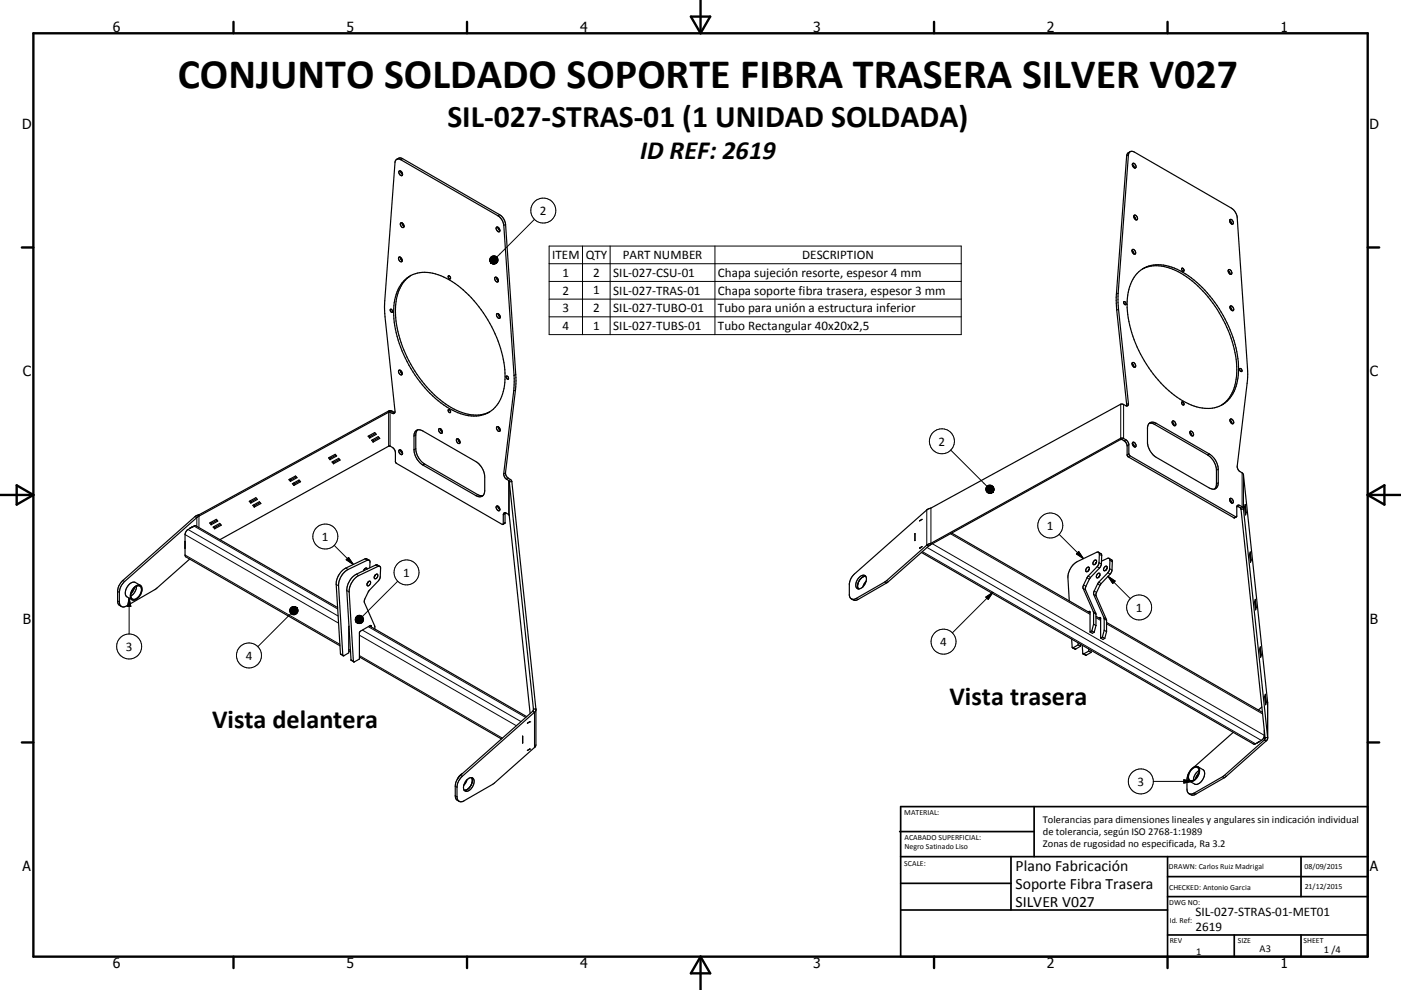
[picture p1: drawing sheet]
<svg xmlns="http://www.w3.org/2000/svg" width="420mm" height="297mm" viewBox="0 0 420 297" stroke-linecap="round" stroke-linejoin="round" font-family="sans-serif">
<g fill="none" stroke="#000" stroke-width=".36">
<path d="M118.9 47.8l.9-.4 .9 .2 29.1 16.8a4 4 0 0 1 1.8 2.9l3.1 47-.2 2.7-3 24.8a2.29 2.29 0 0 0 1.7 2.2l.3 .5M119.6 51.4a.85 .85 0 0 1 1 .3 .85 .85 0 0 1 0 1 .94 .94 0 0 1-1-1.3zM120.1 51.3l.6 1.1M338.8 45.5l-.7 .4-.3 .9-3.1 42.4 .1 3.8 3 28.8M339.5 49.3l.4 .4 .2 .7M339.5 49.4a.5 .5 0 0 1 .6-.5 .5 .5 0 0 1 .4 .6 .46 .46 0 0 1 .2 .6 .46 .46 0 0 1-.6 .3M339.5 49.4l.6 1M119.5 77.2a.81 .81 0 0 1 .9 .4 .81 .81 0 0 1 0 .9 1 1 0 0 1-.9-1.3zM120 77.2l.2 .6 .4 .4M120.1 66.9a.76 .76 0 0 1 .9 .4 .76 .76 0 0 1-.2 1 1.1 1.1 0 0 1-.7-1.4zM120.5 66.9l.6 1M148.8 68.2a.76 .76 0 0 1 .9 .4 .76 .76 0 0 1-.2 .9 1.11 1.11 0 0 1-.7-1.3z"/>
<path d="M149.3 68.2l.2 .6 .4 .4M339.4 75.2l.5 .5 .1 .5M339.4 74.9a.82 .82 0 0 1 .9 .4 .82 .82 0 0 1 0 1 1.01 1.01 0 0 1-.9-1.4zM339.9 64.9l.5 .5 .1 .5M339.9 64.9a.45 .45 0 0 1 .4-.4 .45 .45 0 0 1 .5 .4 .55 .55 0 0 1 .3 .6 .55 .55 0 0 1-.6 .4M339.9 64.9l.6 1M368.6 66.2l.6 1M368.6 66.2a.52 .52 0 0 1 .6-.4 .52 .52 0 0 1 .5 .6 .47 .47 0 0 1 .1 .6 .47 .47 0 0 1-.6 .2M117.1 92.8a.57 .57 0 0 1 .5 .3 .57 .57 0 0 1 0 .6l-.5-.4zM121 84.3a9.6 9.6 0 0 1 11.2-1.6 33.9 33.9 0 0 1 16.7 18.6 24.9 24.9 0 0 1 1.5 17.7 8.8 8.8 0 0 1-11.5 5.4 29.6 29.6 0 0 1-15.7-13.8 31.2 31.2 0 0 1-4.9-20.7 11.3 11.3 0 0 1 2.7-5.6zM123.2 82.7a11.9 11.9 0 0 0-4.7 10.6 36.6 36.6 0 0 0 17.6 29.4 11.6 11.6 0 0 0 10.7 .9M134.4 82.8a.46 .46 0 0 1 .6 .3 .46 .46 0 0 1-.2 .5l-.4-.3z"/>
<path d="M148.4 83.3a.77 .77 0 0 1 .9 .4 .77 .77 0 0 1-.2 .9 1.1 1.1 0 0 1-.7-1.3zM148.8 83.2l.2 .5 .4 .5M148.9 94.2a.76 .76 0 0 1 .9 .4 .76 .76 0 0 1-.2 .9 1.07 1.07 0 0 1-.7-1.3zM149.4 94.1l.6 1.1M337 90.5a.47 .47 0 0 1 .5 .3 .47 .47 0 0 1-.2 .6l-.4-.5zM340.9 82a9.6 9.6 0 0 1 11.2-1.6 34.1 34.1 0 0 1 17.1 19.7 23.5 23.5 0 0 1 .8 17.4 8.8 8.8 0 0 1-11.2 4.6 30 30 0 0 1-16.3-14.8 30.7 30.7 0 0 1-4.2-19.6 11.6 11.6 0 0 1 2.6-5.7zM342.6 80.7a11.9 11.9 0 0 1 11.5 1.3 37.1 37.1 0 0 1 16.7 29 12.1 12.1 0 0 1-4.6 10.6M354.3 80.6a.48 .48 0 0 1 .6 .2 .48 .48 0 0 1-.1 .6l-.4-.2zM368.2 81.2l.5 .5 .1 .5M368.4 80.9a.82 .82 0 0 1 .8 .5 .82 .82 0 0 1-.3 .9 1 1 0 0 1-.5-1.4zM368.7 92.1l.7 1.1M368.8 91.9a.77 .77 0 0 1 .9 .4 .77 .77 0 0 1-.2 .9 1.07 1.07 0 0 1-.7-1.3z"/>
<path d="M119.5 111.1a.77 .77 0 0 1 .9 .4 .77 .77 0 0 1-.2 1 1.09 1.09 0 0 1-.7-1.4zM120 111.1l.2 .7 .4 .3M151.8 112.9a.48 .48 0 0 1 .6 .2 .48 .48 0 0 1-.3 .6l-.3-.3zM339.4 109.1l.5 .5 .1 .5M339.4 109.1a.45 .45 0 0 1 .4-.4 .45 .45 0 0 1 .5 .4 .54 .54 0 0 1 .3 .7 .54 .54 0 0 1-.6 .3M339.4 109.1l.6 1M371.7 110.6a.48 .48 0 0 1 .6 .3 .48 .48 0 0 1-.3 .6l-.4-.5zM98.5 137.4l2-1.1 .4 .5-2 1.1zM98.8 137.2l.2 .3M99 137.5l-.1 .4M99.6 138.6l1.9-1.1 .5 .5-2 1.1zM99.9 138.4l.2 .3"/>
<path d="M100.1 138.7l-.1 .4M100.7 136.6l-1.7 .9M101.8 137.8l-1.7 .9M110.4 130.9l2-1.1 .4 .5-2 1.1zM110.7 130.7l.2 .3M110.9 131l-.1 .4M111.4 132.1l2-1.1 .5 .5-2 1.1zM111.7 131.9l.3 .3M112 132.2l-.1 .4M112.6 130.1l-1.7 .9M113.6 131.3l-1.6 .9M116.5 123.7l.5-.1 .9 .5 .5-.4"/>
<path d="M116.5 123.7l-56.9 31.1M116.6 123.2l-.1 .5M116.6 123.2h.7l1.1 .6M116.6 123.2l-56.9 31.2M118.4 123.7l-3.1-31.6 3.1-43.3a1.05 1.05 0 0 1 .6-1 1.05 1.05 0 0 1 1.2 .1l29.1 16.8a4 4 0 0 1 1.7 2.9l3.2 47-.2 2.7-3 24.8a2.14 2.14 0 0 0 1.5 2.1l.2 .4M119.6 135.1a.77 .77 0 0 1 1 .3 .77 .77 0 0 1-.3 1 1.09 1.09 0 0 1-.7-1.3zM120.1 135l.2 .7 .4 .3M124.6 129.4a1.7 1.7 0 0 1 2.2-.1l15.9 9.2a5.9 5.9 0 0 1 2.6 4.6v4.1a1.62 1.62 0 0 1-.7 1.7 1.62 1.62 0 0 1-1.9-.2l-15.9-9.2a5.8 5.8 0 0 1-2.7-4.6v-4.4zM125.2 129l-.5 1.2v4.4a5.8 5.8 0 0 0 2.6 4.6l15.9 9.2 1.6 .3M131.6 128.7a.77 .77 0 0 1 .9 .4 .77 .77 0 0 1-.2 .9 1.09 1.09 0 0 1-.7-1.3zM132 128.6l.6 1.1M134.4 122.9a.47 .47 0 0 1 .6 .3 .47 .47 0 0 1-.2 .6l-.4-.4z"/>
<path d="M136.9 131.7a.84 .84 0 0 1 .9 .4 .84 .84 0 0 1-.1 1 1.02 1.02 0 0 1-.8-1.4zM137.4 131.7l.1 .5 .4 .5M148.9 128.1a.76 .76 0 0 1 .9 .4 .76 .76 0 0 1-.2 .9 1.11 1.11 0 0 1-.7-1.3zM149.4 128l.1 .6 .5 .5M335.9 131.9h.4l.7 .4 .8 .9 .1 3.4 .4 .5 31.6 18.2 .8-.3M335.9 131.9l-56.9 31.5M336 131.5h.7l.9 .5 .7 .8 .1 3.3 .4 .7 31.7 18.3 .3-.3 .1-3M336 131.5l-.1 .4M336 131.5l-56.9 31.5M339.5 133l.4 .4 .2 .7M339.5 133.1a.44 .44 0 0 1 .4-.5 .44 .44 0 0 1 .5 .5 .54 .54 0 0 1 .2 .6 .54 .54 0 0 1-.5 .4M339.5 133.1l.6 1"/>
<path d="M344.5 127.1a1.7 1.7 0 0 1 2.2-.1l15.9 9.2a5.8 5.8 0 0 1 2.6 4.6v4.1a1.63 1.63 0 0 1-.7 1.7 1.63 1.63 0 0 1-1.9-.2l-15.9-9.2a6.1 6.1 0 0 1-2.7-4.2v-4.8zM344.6 127l1.3 .2 16.2 9.3a5.8 5.8 0 0 1 2.6 4.6v4.7l-.5 .9M351.4 126.7l.5 .5 .1 .5M351.5 126.4a.76 .76 0 0 1 .9 .4 .76 .76 0 0 1-.2 .9 1.1 1.1 0 0 1-.7-1.3zM354.3 120.6a.47 .47 0 0 1 .6 .3 .47 .47 0 0 1-.3 .6l-.3-.5zM356.7 129.7l.4 .4 .2 .6M356.9 129.4a.87 .87 0 0 1 .8 .4 .87 .87 0 0 1-.1 1 .94 .94 0 0 1-.7-1.4zM368.7 126.1l.5 .5 .2 .5M368.8 125.8a.77 .77 0 0 1 .9 .4 .77 .77 0 0 1-.2 1 1.1 1.1 0 0 1-.7-1.4zM56.9 158.5h.1M57.6 158.1l-.7 .4M58.5 155l-21.7 19.1a4.6 4.6 0 0 0-1.5 3.3v3.5l.4 .6 .7 .4"/>
<path d="M58.5 155l.5 .3M59 155.3l-21.6 19.2a4.8 4.8 0 0 0-1.6 3.2v3.2l.1 .5 .5 .5M59.6 154.8l-.6 .5M59.7 154.4l-.1 .4M59.7 154.4l-1.2 .6M62.9 156.9l1.9-1.1 .5 .5-2 1.1zM63.2 156.7l.2 .3M63.4 157l-.1 .4M63.9 158.1l2-1.1 .4 .6-1.9 1zM64.2 157.9l.2 .3M64.4 158.2v.4M65.1 156.1l-1.7 .9"/>
<path d="M66.1 157.3l-1.7 .9M74.7 150.4l2-1.1 .5 .5-2 1.1zM75.1 150.2l.2 .3M75.3 150.5l-.1 .4M75.8 151.6l2-1.1 .4 .6-2 1zM76.1 151.4l.2 .3M76.3 151.7l-.1 .4M76.9 149.6l-1.6 .9M78 150.8l-1.7 .9M86.6 143.9l2-1.1 .5 .5-2 1.1zM86.9 143.7l.3 .3M87.2 144l-.1 .4"/>
<path d="M87.7 145.1l1.9-1.1 .5 .5-2 1.1zM88 144.9l.2 .3M88.2 145.2l-.1 .4M88.8 143.1l-1.6 .9M89.9 144.3l-1.7 .9M148.8 151.9a.76 .76 0 0 1 .9 .4 .76 .76 0 0 1-.2 .9 1.12 1.12 0 0 1-.7-1.3zM149.3 151.8l.6 1.1M150.8 157.3h-.3l-31.7-18.3-.3-.4-.1-3.5-.6-.7-1-.6-50.9 28.1M151.4 153.8l1.1 .5 .2 .5 6.2 59.3M151.4 153.8l-.5 .5-.1 3M151.5 153.8l-.1 3.1-.6 .4M152.7 144.6l7.2 68.1"/>
<path d="M153.5 144.5l-.8 .1M153.5 144.5l7.2 68.2M276.4 155.8l-.7 .4M276.4 155.8h.1M285.3 159.9l41.5 24M368.6 149.9l.6 1M368.7 149.6l.1-.1a.87 .87 0 0 1 .8 .5 .87 .87 0 0 1-.1 1 1.04 1.04 0 0 1-.8-1.4zM370.9 151.8l1 .6 .2 .4M370.9 151.8l.3-.3 .5 .1 .9 .6 .2 .5M372.1 152.8l7.2 68.5M372.8 152.7l7.2 68.6h-.7M372.8 152.7l-.7 .1"/>
<path d="M373.2 151.9l.2 2.6zM373.3 151.3l.2 2.7zM373.4 154.3h.1M373.5 153.7h.1M40.2 176.3a1.29 1.29 0 0 1 1.1-.8 1.29 1.29 0 0 1 1.2 .8 3.3 3.3 0 0 1-2.7 3.7 2.11 2.11 0 0 1-.1-3.2zM40.3 176.3l-1 1.7M40.3 176.3a1.1 1.1 0 0 1 1.2-.6 1.1 1.1 0 0 1 .9 .9 2.81 2.81 0 0 1-2.6 3.2 2.3 2.3 0 0 1 .5-3.5zM40.9 175.9a3.5 3.5 0 0 1-1.7 2.9M42.1 175.6l-1.5-.9a2.84 2.84 0 0 0-3 3l.3 1.2 1.7 1M55.5 162.4h.1M55.5 164.4v.1M56.9 167.7l-10.2 9-8.8 5.1-.8 .3-.7-.2"/>
<path d="M109.2 171.1l-.1 .1M109.4 170.6l-.2 .5M110.1 170.7a.52 .52 0 0 0-.6-.3 .52 .52 0 0 0-.4 .6M110.4 174.6l-.3 .5M110.5 174.5a.45 .45 0 0 1 .7 .1 .45 .45 0 0 1-.2 .6 .51 .51 0 0 1-.4 .5 .51 .51 0 0 1-.6-.3zM110.7 168.1l-.7-.5-.6 .1-5.7 2.7a5.7 5.7 0 0 0-2.9 4.9l1.3 20.8 .8 .6M110.9 170.3v-1.8l-.4-.5-6.1 2.8a5.7 5.7 0 0 0-2.9 5l1.4 21M112.5 172.5a.47 .47 0 0 1 .7-.2 .47 .47 0 0 1 0 .8l-.4 .5a.43 .43 0 0 1-.6-.1 .43 .43 0 0 1 .1-.6zM112.5 172.5l-.3 .5M113.8 169.9h-.5l-5.7 2.8a5.8 5.8 0 0 0-2.9 4.9l1.3 21M113.8 169.9l.3 .4-.2 3.3-3.4 3.8-1.3 3 3.1 7.4 .1 .9M113.9 169.9l-1.1-.5-6 2.9a5.8 5.8 0 0 0-2.8 4.9l1.2 20.8 .9 .6"/>
<path d="M255.2 179.7l-.6-1.1v-3.5a4.9 4.9 0 0 1 1.6-2.9l21.9-19.4 1-.4 56.9-31.1h.7l.7 .4a.55 .55 0 0 0 .7 0 .55 .55 0 0 0 .2-.7l-3.1-30.2 3.1-44.3a1.07 1.07 0 0 1 .6-1 1.07 1.07 0 0 1 1.2 .1l29.1 16.8a3.9 3.9 0 0 1 1.7 2.9l3.2 47-3.2 27.6a2.23 2.23 0 0 0 1.7 2.1l.2 .5 7.2 68.2v10.8l-.4 .8M257.2 176.5l.1 .2M257.7 173.1a1.14 1.14 0 0 1 1.5-.5 1.14 1.14 0 0 1 .5 1.6 2.62 2.62 0 0 1-2.7 2.4 2.44 2.44 0 0 1 .7-3.5zM258.6 173.2a3.2 3.2 0 0 0-1.4 3.3M259.3 172.9h.2M259.3 172.9l-.7 .3M259.7 174.4l-1 1.7M274.3 160.1h.1M274.3 160.1v.1M274.3 160.1v2.1M275.7 164.4h.1M276.3 165.7l99.5 57.5 .6-.1 2.3-1.4 .4-.9v-1.7"/>
<path d="M276.4 164h.1M276.4 164l-.7 .4M277.8 163.6l-12.2 10.8-9.1 5.3-.6 .1-.7-.1M277.8 163.6l.6 .3M278.4 163.9l-12.3 10.8-8.8 5.1-1.1 .3-1-.4M279 163.4l-.6 .5M279.1 163l-.1 .4M279.1 163l-1.3 .6M325.8 170.4a.47 .47 0 0 1 .8-.2 .47 .47 0 0 1-.1 .8 .53 .53 0 0 1-.8 .5 .53 .53 0 0 1 0-.9zM326.6 170.8l-.4 .5M328.1 168.2a.5 .5 0 0 1 .8 .1 .5 .5 0 0 1-.4 .7 .46 .46 0 0 1-.6 .4 .46 .46 0 0 1-.2-.7zM328.7 168.6l-.3 .6"/>
<path d="M329.3 165.7h-.5l-5.8 2.8a5.7 5.7 0 0 0-2.8 4.9l.4 6.9M329.3 165.7l.3 .4-.2 3.1-.5 .8-2.8 3-1.4 3.2 3.1 7.5 .1 3.6M329.3 165.7l.9 .5 .1 .5-.1 2.7-.6 1a12.1 12.1 0 0 0-4 5.5l-.1 1.1 3.1 7.1v3.6M329.8 172.6l-.4 .6M329.8 172.6a.48 .48 0 0 0-.4-.7 .48 .48 0 0 0-.5 .5 .48 .48 0 0 0-.2 .7 .48 .48 0 0 0 .7 .1M331.9 170.5a.48 .48 0 0 0-.3-.7 .48 .48 0 0 0-.6 .5 .47 .47 0 0 0-.2 .6 .47 .47 0 0 0 .6 .3l.2-.1M331.9 170.5l-.3 .5M331.9 170.5l-.3 .6M332.5 167.5l.3 .4-.3 3.4-3.3 3.7-1.3 3 3.1 7.4v3.7M332.5 167.5l-2.3 .9M332.5 167.5l.9 .5 .1 .3-.2 3.2-.5 .7-2.9 3.2-1.3 3 3.1 7.5 .1 3.6M374.7 166.1l.2 2.6z"/>
<path d="M374.9 165.6l.1 2.6zM374.9 168.5h.1M375 168h.1M376.4 179.8l.2 2.6zM101.2 182.3l-42.4-24.5h-.7l-1.9 1.2-.6 .7-.1 6.8 .3 .6 46.1 26.6M104.6 195.3l.5 .3M104.6 187.8v8.1l-1.7 .9M107.8 197.1l42.6 24.6M110.8 187.8l47.1 27.2M111.3 188.1v-.4h-.3l-3.2 2v8l-1.8 .9M321.3 191.8l.2 2.5M323.2 193.5l-1.7 .8"/>
<path d="M323.2 193.5l.7 .4M323.2 192.9v.6M323.9 193.9l-1.5 .9-.9-.5M323.9 193.3v.6M324.5 193.6l.2 2.6M326.3 183.6l.3-.2 .2 .3v5.9M326.4 195.3l-1.7 .9M326.4 195.3l.7 .4M326.4 194.7v.6M326.8 189.6l.7 .4 .5-.3M327.1 195.7l-1.5 .9-.9-.4M327.1 195.1v.6"/>
<path d="M327.3 189.3l-.5 .3M327.3 189.3l.7 .4M327.9 187.3l-.6 2M327.9 187.3l.7 .4M328.6 184.9l1.4 .8M328.6 187.7l-.6 2M329.4 185.4l.4-.1 .2 .1v6M330 191.4l.7 .4 .5-.3M330.5 191.1l-.5 .3M330.5 191.1l.7 .4M331 189.1l-.5 2M331 189.1l.8 .4"/>
<path d="M331.8 186.7l46.7 27M331.8 189.5l-.6 2M376.2 180.3l.2 2.7zM376.4 182.7h.1M376.5 182.2h.1M377.7 194.6l.2 2.6zM377.9 194.1l.2 2.6zM377.9 197h.1M378 196.4h.1M158.1 216.9l.7-.4zM158.8 216.5v.1M159.7 213.4l-21.9 19.4a4.5 4.5 0 0 0-1.3 3.1l.1 3.4 .3 .7 .7 .4"/>
<path d="M159.7 213.4l.5 .3M159.9 212.7l-.2 .7M160.2 213.7l-21.6 19.2a4.7 4.7 0 0 0-1.6 3.3v3.1l.6 1.1M160.7 212.7v10.7l-.3 .7-12.4 11-9.1 5.3-.8 .1-.5-.1M160.7 213l-.5 .7M160.7 212.7h-.8M369.7 219.7l-11.7 10.4M378.3 212.1l-1 .9M379.2 208.8l.2 2.6zM379.4 208.3l.2 2.6zM379.4 211.2h.1M379.6 210.7h-.1"/>
<path d="M138.7 232.1l-1 .8-.6 .9M139.2 237.1l.4-.1zM140 233.9l-1 1.7M141.4 233.3a1.59 1.59 0 0 1 .3 2.6 1.7 1.7 0 0 1-2.6 1.1l-.1-1.4M141.4 233.3a2.91 2.91 0 0 0-2.4 2.3M141.4 233.3a3.1 3.1 0 0 1-1.7 3.8M156.7 220.9v2zM158.1 225.1l.7-.4zM158.1 225.1v.1M356.4 231.9l-.5 1.7v3.1l.1 .9 .5 .5M357.4 230.7a1.17 1.17 0 0 1 1.7-.4 1.17 1.17 0 0 1 .3 1.7 2.31 2.31 0 0 1-2.8 2.1 2.68 2.68 0 0 1 .8-3.4zM357.5 230.4a1.21 1.21 0 0 1 1.6-.4 1.21 1.21 0 0 1 .5 1.6 2.86 2.86 0 0 1-2.9 2.8 2.56 2.56 0 0 1 .5-3.7z"/>
<path d="M359.1 230l1.5 .9a2.59 2.59 0 0 1-.5 3.6 1.73 1.73 0 0 1-1.9 .7l-1.6-.8M359.4 231.9l-1 1.7M359.5 231.2a3.4 3.4 0 0 0-1.7 2.9M376.9 222.8v.1M376.9 222.8l.1 .1M377.7 222.4l-.8 .5M377.7 222.4v.1M379.1 222l-12.3 10.8-9.1 5.3h-1.2M379.1 222l.5 .3M379.3 221.3l-.2 .7M379.6 222.3l-12.3 10.9-9.1 5.2-.7 .2-1-.5"/>
</g>
<g fill="none" stroke="#000" stroke-width=".3">
<path d="M120.7 47.6l-.5 .3M338.3 46.5l-.5 .3M149.8 64.4l-.5 .3M151.6 67.3l-.6 .3M160.2 65.8l-11.2 11.3M164.6 73.8h123.6v26.6h-123.6zM164.6 79.1h123.6M174.6 73.8v26.6M182.9 73.8v26.6M214.3 73.8v26.6M164.6 84.4h123.6M164.6 89.7h123.6"/>
<path d="M164.6 95.1h123.6M335.2 88l-.5 .3M335.3 92.7l-.5 .3M154.5 117l-.5 .3M154.6 112.3l-.5 .3M116.5 123.7v10.2M117.5 123.3l-.5 .3v10.2M118.1 123.7l-.6 .3M124.7 130.5l-.6 .3M124.7 134.6l-.6 .3M127.3 139.2l-.5 .3M285 135l10.9 10.9"/>
<path d="M336 121.3v10.2M336.9 121.3v10.3l-.6 .3M337.6 132l-.6 .3M338.3 121l-.5 .3M338.4 133.5l-.5 .3M338.4 136.1l-.5 .4M338.8 136.8l-.5 .3M346.7 127l-.6 .3M362.6 136.2l-.5 .3M56.4 158.9l45 25.9M58.1 157.8l43.2 24.9M59 155.3v2.6"/>
<path d="M59.6 154.8v3.5M143.2 148.4l-.5 .3M151.4 154.2l-.5 .3M151.4 156.8l-.5 .3M151.5 141.8l-.5 .3M152.4 143.5l-.5 .3M152.7 144.6v10.2M153 143.8l-.5 .4v10.1M277.8 153v10.6M279.1 152.4v10.6M365.2 140.8l-.5 .3M365.2 144.9l-.5 .3"/>
<path d="M370.4 155l-.5 .3M371.7 151.6l-.5 .4M372.4 141.9v10.2l-.5 .3M372.8 142.5v10.2M35.3 177.4l.5 .3M36.8 174.1l.6 .4M38.7 179.5v10.7M38.7 179.5l.5 2.4h-1zM55.5 160.4l46 26.5M55.5 166.5l46.4 26.8M100.2 163.6l5.7 5.7M100.8 175.3l.7 .5"/>
<path d="M103.7 170.4l.7 .4M103.8 167.9l.7-.7 1.4 2.1zM104 177.2l.7 .4M106.8 172.3l.8 .4M109.4 167.7l.7 .4M112.6 169.5l.7 .4M119.2 174.4l-10.6 10.6M256.7 179.5l.6 .3M265.3 174.6l.5 .3M265.8 174.2l.6 .3M276.5 165.5l99.9 57.6M277.9 164.2l100.3 57.9"/>
<path d="M279.5 163.1l99.6 57.5M284.9 160.1l41.9 24.2M295.6 179.1l2.1-1.4-1.4 2.1zM297.7 177.7l-12.2 12.2M317.5 160.3l7.3 7.3M323.4 165.5l1.4 2.1-2.1-1.4zM324.7 176.6l.8 .4M324.9 175.5l.7 .4M325.9 173.4l.7 .4M326.2 172.8l.8 .4M327.9 178.4l.7 .4M328 177.3l.8 .4"/>
<path d="M328.9 170l.7 .4M329.1 175.2l.7 .4M329.4 174.7l.7 .4M329.5 168.8l.7 .4M329.6 166.3l.7 .4M332.1 171.8l.7 .4M332.2 172.9l6.7 6.7M332.2 172.9l2.1 1.4-.7 .7zM332.7 170.6l.7 .4M332.8 168.1l.7 .4M35.3 180.3l.5 .3M87.2 184.1l-9.9 9.9"/>
<path d="M102.1 196.1l.7 .4M104.6 188.7l.1 .1M104.6 194.8l.5 .3M105.2 198l.7 .4M107.8 190.6l47 27.1M107.8 196.7l42.8 24.7M108.6 189l47.6 27.5M110.4 188l47.2 27.2M111 187.7l.3 .2M321.8 194.3l.7 .4M325 196.1l.7 .5M326.4 183.5l.4 .2"/>
<path d="M327.8 183.5l.7 .4M327.9 183.9l.7 .4M328.6 185.3l1.4 .8M329.6 185.3l.4 .2M331 185.4l.7 .4M331 185.7l.8 .4M331.8 187.2l46.7 27M159.9 212.7v.3M160.2 213.7v10.6M379.1 219.3v2.7M380 210.7v10.6M136.5 235.9l.5 .3"/>
<path d="M136.5 238.7l.5 .3M138.1 232.6l.5 .3M345.8 234.4h11.6M354.9 233.9l2.5 .5-2.5 .5zM358 238l.5 .3M366.5 233l.6 .3M367.1 232.6l.5 .3"/>
<circle cx="162.9" cy="63.2" r="3.8"/>
<circle cx="282.4" cy="132.4" r="3.7"/>
<circle cx="314.9" cy="157.7" r="3.7"/>
<circle cx="97.5" cy="161" r="3.7"/>
<circle cx="121.9" cy="171.7" r="3.7"/>
<circle cx="38.7" cy="193.9" r="3.8"/>
<circle cx="74.6" cy="196.6" r="3.8"/>
<circle cx="282.9" cy="192.5" r="3.7"/>
<circle cx="341.5" cy="182.2" r="3.7"/>
<circle cx="342" cy="234.4" r="3.8"/>
</g>
<g fill="#000">
<circle cx="57.6" cy="158.1" r=".18"/>
<circle cx="275.7" cy="164.4" r=".18"/>
<circle cx="158.8" cy="216.6" r=".18"/>
<circle cx="158.8" cy="224.7" r=".18"/>
</g>
<g fill="none" stroke="#000" stroke-width=".71">
<path d="M10 10h400v277h-400zM70 6.6v3.4M140 6.6v3.4M207.1 5h5.8l-2.9 5zM210 0v10M280 6.6v3.4M350 6.6v3.4M6.6 74.2h3.4M410 74.2h3.5M0 148.5h10M5 145.6l5 2.9-5 2.9zM410 148.5h10.1"/>
<path d="M410 148.5l5.1-2.9v5.8zM6.6 222.7h3.4M410 222.7h3.5M70 287v3.4M140 287v3.4M210 287v10M210 287l2.9 5h-5.8zM280 287v3.4M350 287v3.4"/>
</g>
<g fill="none" stroke="#000" stroke-width=".51">
<path d="M269.7 249.5h40.3M270 242h140v45h-140zM270 257h140M303.1 257v16M310 242v15M350 257v30M390.1 257v12M270 265h33.1M270 273h80M350 269h60M350 263h60M350 280.5h60"/>
<path d="M370 280.5v6.5M390.1 280.5v6.5"/>
</g>
<g fill="#000" stroke="#000" stroke-width=".3">
<path d="M147.2 78.9l.4 .3zM147.2 78.9l.7 .3zM147.2 78.9l1 .3zM147.2 78.9l1.3 .3zM147.2 78.9l1.5 .2zM147.2 78.9h1.7l-.2 .2zM147.2 78.9l1.9-.2-.2 .2zM147.2 78.9l2-.4-.1 .2zM147.2 78.9l2.1-.7-.1 .3zM147.2 78.9l2.1-.9v.2zM147.2 78.9l2.1-1.2v.3zM147.2 78.9l2-1.5 .1 .3z"/>
<path d="M147.2 78.9l1.9-1.7 .1 .2zM148.9 77l.2 .2-1.9 1.7zM148.6 76.9l.3 .1-1.7 1.9zM148.4 76.8l.2 .1-1.4 2zM148.1 76.7l.3 .1-1.2 2.1zM147.8 76.8l.3-.1-.9 2.2zM147.6 76.8h.2l-.6 2.1zM147.4 77l.2-.2-.4 2.1zM147.2 77.1l.2-.1-.2 1.9zM147.2 77.1v1.8l-.2-1.5zM147 77.4l.2 1.5-.3-1.3zM146.9 77.6l.3 1.3z"/>
<path d="M146.8 77.9l.4 1zM146.8 78.2l.4 .7zM146.9 78.4l.3 .5zM147 78.7l.2 .2zM297.9 147.2l-.2 .5zM298 146.9l-.3 .8zM298 146.7l-.3 1zM298 146.4l-.3 1.3zM297.9 146.2l-.2 1.5zM297.7 145.9l.2 .3-.2 1.5zM297.5 145.8l.2 .1v1.8zM297.3 145.6l.2 .2 .2 1.9z"/>
<path d="M297 145.5l.3 .1 .4 2.1zM296.8 145.5h.2l.7 2.2zM296.5 145.5h.3l.9 2.2zM296.2 145.6l.3-.1 1.2 2.2zM296 145.8l.2-.2 1.5 2.1zM295.8 146l.2-.2 1.7 1.9zM295.8 146l1.9 1.7-2-1.5zM295.7 146.2l2 1.5-2.1-1.2zM295.6 146.5l2.1 1.2-2.2-1zM295.5 146.7l2.2 1-2.1-.7zM295.6 147l2.1 .7-2.1-.4zM295.6 147.3l2.1 .4-1.9-.2z"/>
<path d="M295.8 147.5l1.9 .2h-1.8zM295.9 147.7h1.8l-1.5 .2zM296.2 147.9l1.5-.2zM296.4 148l1.3-.3zM296.7 148l1-.3zM297 148l.7-.3zM297.2 147.9l.5-.2zM297.4 147.8l.3-.1zM103.8 167.9l.7-.7 1.4 2.1zM295.6 179.1l2.1-1.4-1.4 2.1zM323.4 165.5l1.4 2.1-2.1-1.4zM332.2 172.9l2.1 1.4-.7 .7z"/>
<path d="M38.7 179.5l.5 2.4h-1zM88.5 182l.5 .3zM88.2 182l.8 .3zM88 181.9l1 .4zM87.7 182l1.3 .3zM87.5 182.1l.2-.1 1.3 .3zM87.3 182.3l.2-.2 1.5 .2zM87.3 182.3h1.7l-1.9 .2zM87.1 182.5l1.9-.2-2.1 .4zM86.9 182.7l2.1-.4-2.2 .7zM86.8 183l2.2-.7-2.2 .9zM86.8 183.2l2.2-.9-2.1 1.2z"/>
<path d="M86.9 183.5l2.1-1.2-2 1.5zM87 183.8l2-1.5-1.9 1.7zM87.1 184l1.9-1.7-1.7 1.9zM89 182.3l-1.5 2-.2-.1zM89 182.3l-1.2 2.1-.3-.1zM89 182.3l-1 2.2-.2-.1zM89 182.3l-.7 2.1-.3 .1zM89 182.3l-.4 2.1h-.3zM89 182.3l-.2 1.9-.2 .2zM89 182.3v1.7l-.2 .2zM89 182.3l.2 1.5-.2 .2zM89 182.3l.3 1.3-.1 .2z"/>
<path d="M89 182.3l.3 1.3zM89 182.3l.3 1zM89 182.3l.3 .7zM89 182.3l.3 .5zM89 182.3l.1 .2zM106.9 186.7l.4 .3zM106.9 186.7l.7 .4zM106.9 186.7l1 .4zM106.9 186.7l1.2 .3zM106.9 186.7l1.5 .2zM106.9 186.7l1.7 .1-.2 .1zM106.9 186.7l1.9-.1-.2 .2z"/>
<path d="M106.9 186.7l2-.4-.1 .3zM106.9 186.7l2.1-.6-.1 .2zM106.9 186.7l2.1-.9v.3zM106.9 186.7l2.1-1.1v.2zM106.9 186.7l2-1.4 .1 .3zM106.9 186.7l1.8-1.6 .2 .2zM108.5 184.9l.2 .2-1.8 1.6zM108.3 184.7l.2 .2-1.6 1.8zM108.1 184.6l.2 .1-1.4 2zM107.8 184.6h.3l-1.2 2.1zM107.5 184.6h.3l-.9 2.1zM107.3 184.7l.2-.1-.6 2.1z"/>
<path d="M107 184.8l.3-.1-.4 2zM107 184.8l-.1 1.9-.1-1.7zM106.8 185l.1 1.7-.2-1.5zM106.7 185.2l.2 1.5zM106.6 185.5l.3 1.2zM106.5 185.7l.4 1zM106.5 186l.4 .7zM106.6 186.3l.3 .4zM106.7 186.5l.2 .2zM354.9 233.9l2.5 .5-2.5 .5z"/>
</g>
<text font-size="12.6" x="53.3" y="26.3">CONJUNTO SOLDADO SOPORTE FIBRA TRASERA SILVER V027</text>
<text font-size="9.4" x="134.2" y="38.1">SIL-027-STRAS-01 (1 UNIDAD SOLDADA)</text>
<g font-size="7.9">
<text x="191.9" y="47.6">ID REF: 2619</text>
<text x="284.6" y="211.6">Vista trasera</text>
<text x="63.6" y="218.5">Vista delantera</text>
</g>
<g font-size="4.7">
<text x="304.5" y="261.2">Plano Fabricación</text>
<text x="304.5" y="266.6">Soporte Fibra Trasera</text>
<text x="304.5" y="272">SILVER V027</text>
</g>
<g font-size="4.2">
<text x="33.9" y="9.6">6</text>
<text x="103.9" y="9.6">5</text>
<text x="173.9" y="9.6">4</text>
<text x="243.8" y="9.6">3</text>
<text x="313.9" y="9.6">2</text>
<text x="383.9" y="9.6">1</text>
<text x="6.7" y="38.7">D</text>
<text x="410.5" y="38.7">D</text>
<text x="6.9" y="112.9">C</text>
<text x="410.7" y="112.9">C</text>
<text x="6.9" y="187.1">B</text>
<text x="410.7" y="187.1">B</text>
<text x="6.8" y="261.4">A</text>
<text x="410.7" y="261.4">A</text>
<text x="33.9" y="290.4">6</text>
<text x="103.9" y="290.4">5</text>
<text x="173.9" y="290.4">4</text>
<text x="243.8" y="290.4">3</text>
<text x="313.9" y="290.4">2</text>
<text x="383.9" y="290.4">1</text>
</g>
<g font-size="3.9">
<text x="161.9" y="64.4">2</text>
<text x="165.5" y="77.7">ITEM</text>
<text x="175.6" y="77.7">QTY</text>
<text x="186.7" y="77.7">PART NUMBER</text>
<text x="240.5" y="77.7">DESCRIPTION</text>
<text x="168.7" y="83.1">1</text>
<text x="177.8" y="83.1">2</text>
<text x="183.8" y="83.1">SIL-027-CSU-01</text>
<text x="215.2" y="83.1">Chapa sujeción resorte, espesor 4 mm</text>
<text x="168.7" y="88.4">2</text>
<text x="177.8" y="88.3">1</text>
<text x="183.8" y="88.4">SIL-027-TRAS-01</text>
<text x="215.2" y="88.5">Chapa soporte fibra trasera, espesor 3 mm</text>
<text x="168.7" y="93.6">3</text>
<text x="177.8" y="93.6">2</text>
<text x="183.8" y="93.6">SIL-027-TUBO-01</text>
<text x="215.2" y="93.7">Tubo para unión a estructura inferior</text>
<text x="168.7" y="99">4</text>
<text x="177.8" y="99">1</text>
<text x="183.8" y="99">SIL-027-TUBS-01</text>
<text x="215.2" y="99.1">Tubo Rectangular 40x20x2,5</text>
<text x="281.3" y="133.7">2</text>
<text x="313.9" y="158.9">1</text>
<text x="96.5" y="162.2">1</text>
<text x="120.9" y="173">1</text>
<text x="340.5" y="183.5">1</text>
<text x="37.8" y="195.2">3</text>
<text x="73.7" y="197.9">4</text>
<text x="281.9" y="193.7">4</text>
<text x="341" y="235.7">3</text>
<text x="358.4" y="274.9">SIL-027-STRAS-01-MET01</text>
<text x="358.4" y="279.4">2619</text>
</g>
<g font-size="3.1">
<text x="312.7" y="246.8">Tolerancias para dimensiones lineales y angulares sin indicación individual</text>
<text x="312.7" y="250.4">de tolerancia, según ISO 2768-1:1989</text>
<text x="312.7" y="254">Zonas de rugosidad no especificada, Ra 3.2</text>
<text x="358.6" y="286.5">1</text>
<text x="377.6" y="285.6">A3</text>
<text x="396.9" y="285.9">1 /4</text>
</g>
<g font-size="2.4">
<text x="271.1" y="244.4">MATERIAL:</text>
<text x="271.2" y="252">ACABADO SUPERFICIAL:</text>
<text x="271.2" y="254.7">Negro Satinado Liso</text>
<text x="271.1" y="259.7">SCALE:</text>
<text x="350.4" y="260.8">DRAWN: Carlos Ruiz Madrigal</text>
<text x="391.1" y="260.6">08/09/2015</text>
<text x="350.5" y="267">CHECKED: Antonio Garcia</text>
<text x="391.2" y="266.7">21/12/2015</text>
<text x="350.5" y="271.4">DWG NO:</text>
<text x="350.7" y="276.9">Id. Ref:</text>
<text x="350.7" y="282.8">REV</text>
<text x="371.1" y="282.9">SIZE</text>
<text x="390.8" y="283">SHEET</text>
</g>
</svg>
